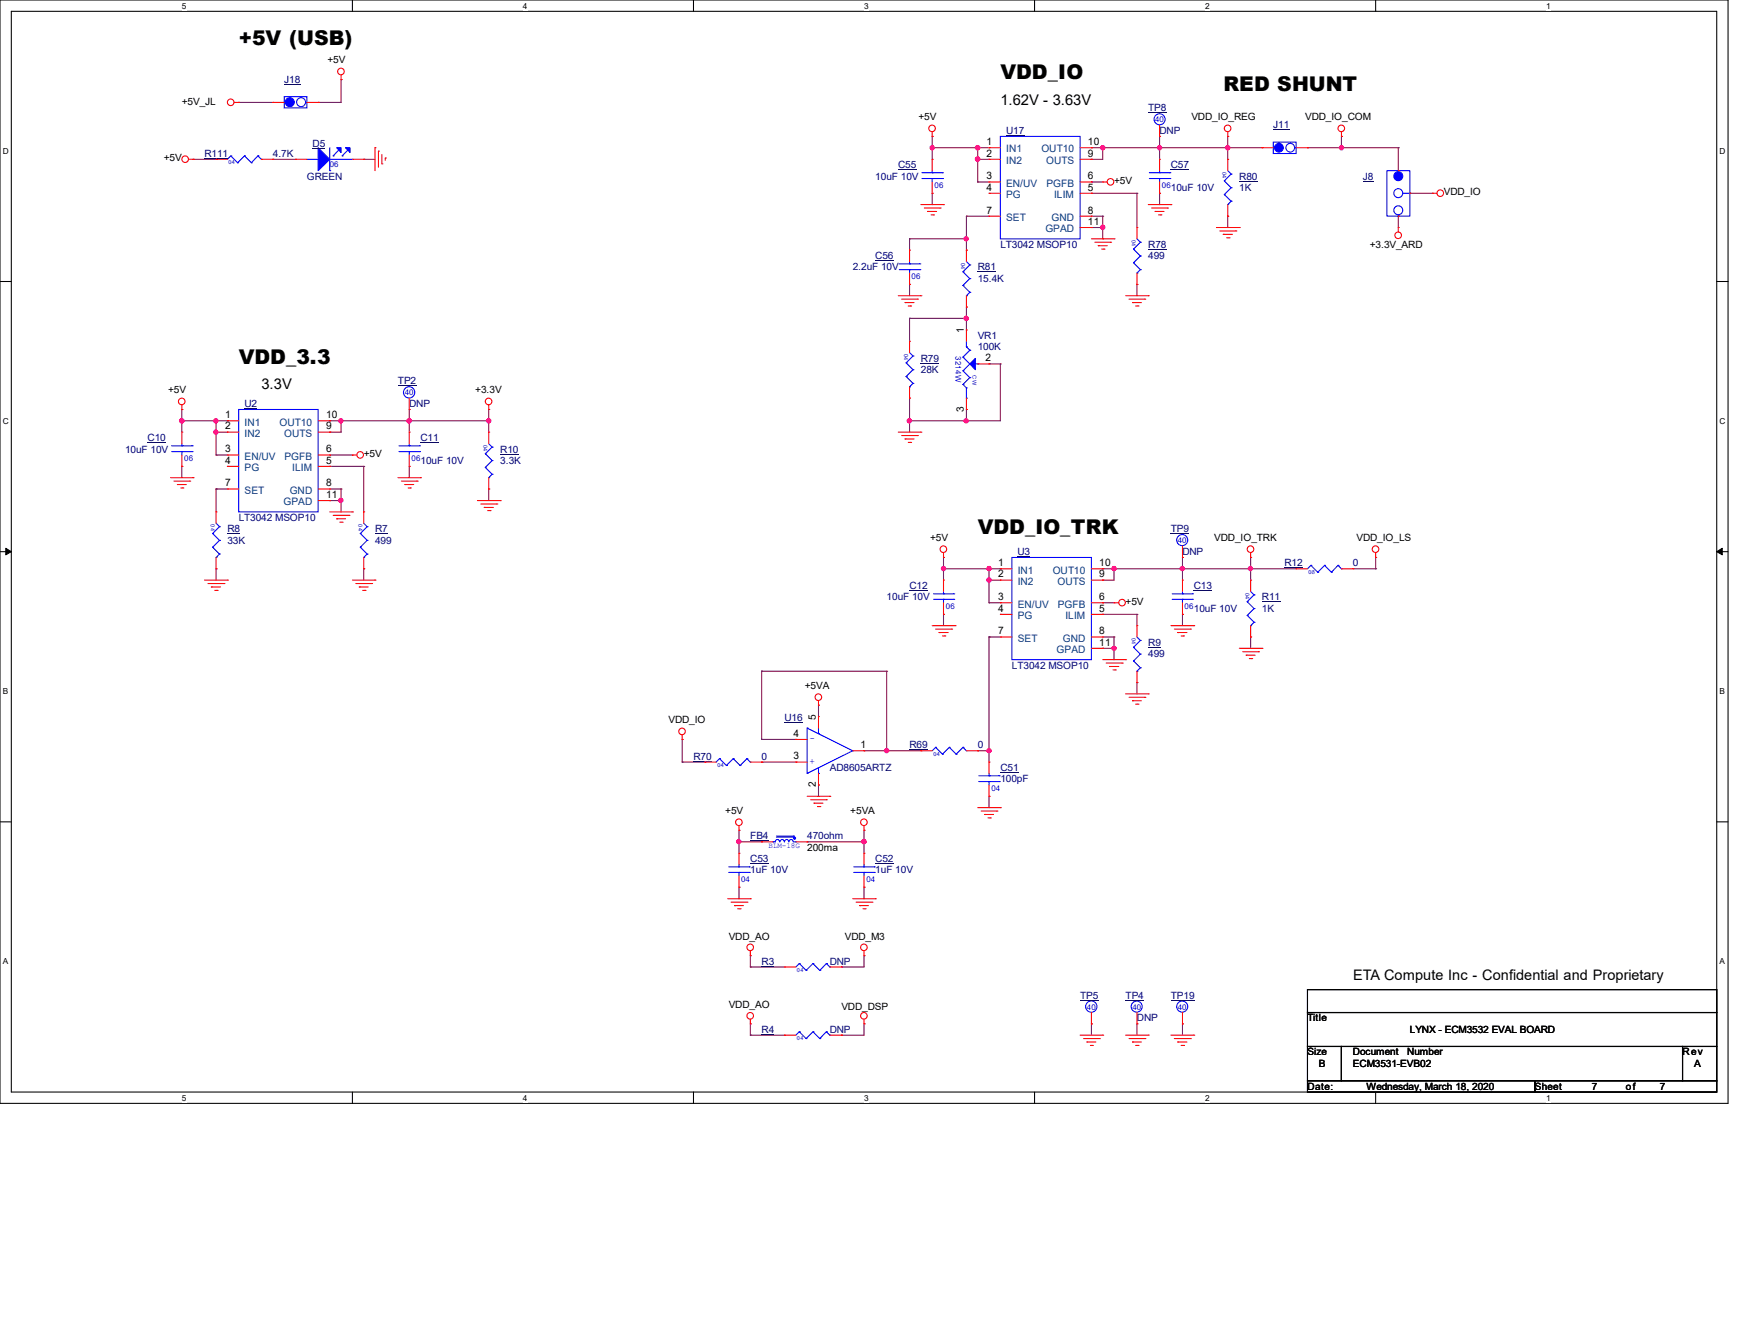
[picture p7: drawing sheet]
<svg xmlns="http://www.w3.org/2000/svg" width="279mm" height="216mm" viewBox="0 0 279 216" stroke-linecap="round" stroke-linejoin="round" font-family="sans-serif">
<path d="M0 0h278v177.4h-278zM1.8 1.8h274.3v173.8h-274.3z" fill="none" stroke="#000" stroke-width=".17"/>
<g fill="#fff">
<path d="M29.3 .2h.7v1.5h-.7z"/>
<path d="M29.3 175.8h.7v1.4h-.7z"/>
</g>
<path d="M56.7 0v1.8M56.7 175.6v1.8" fill="none" stroke="#000" stroke-width=".17"/>
<g fill="#fff">
<path d="M84.1 .2h.7v1.5h-.7z"/>
<path d="M84.1 175.8h.7v1.4h-.7z"/>
</g>
<path d="M111.5 0v1.8M111.5 175.6v1.8" fill="none" stroke="#000" stroke-width=".17"/>
<g fill="#fff">
<path d="M139 .2h.7v1.5h-.7z"/>
<path d="M139 175.8h.7v1.4h-.7z"/>
</g>
<path d="M166.4 0v1.8M166.4 175.6v1.8" fill="none" stroke="#000" stroke-width=".17"/>
<g fill="#fff">
<path d="M193.8 .2h.8v1.5h-.8z"/>
<path d="M193.8 175.8h.8v1.4h-.8z"/>
</g>
<path d="M221.3 0v1.8M221.3 175.6v1.8" fill="none" stroke="#000" stroke-width=".17"/>
<g fill="#fff">
<path d="M248.7 .2h.7v1.5h-.7z"/>
<path d="M248.7 175.8h.7v1.4h-.7z"/>
<path d="M.5 23.5h.9v1.5h-.9z"/>
<path d="M276.6 23.5h.9v1.5h-.9z"/>
<path d="M.5 67h.9v1.5h-.9z"/>
<path d="M276.6 67h.9v1.5h-.9z"/>
</g>
<path d="M0 45.3h1.8M276.1 45.3h1.9" fill="none" stroke="#000" stroke-width=".17"/>
<g fill="#fff">
<path d="M.5 110.4h.8v1.5h-.8z"/>
<path d="M276.6 110.4h.9v1.5h-.9z"/>
</g>
<path d="M0 88.7h1.8M276.1 88.7h1.9" fill="none" stroke="#000" stroke-width=".17"/>
<path d="M.9 88.1l.9 .6-.9 .5zM276.1 88.7l.9-.6v1.1z" fill="#000" stroke="#000" stroke-width=".16"/>
<g fill="#fff">
<path d="M.5 153.8h.8v1.5h-.8z"/>
<path d="M276.6 153.8h.9v1.5h-.9z"/>
</g>
<path d="M0 132.1h1.8M276.1 132.1h1.9M210.3 159.1h65.8v3.7h-65.8zM210.3 162.8h65.8v5.4h-65.8zM210.3 168.2h5.5v5.5h-5.5zM210.3 173.7h36.6v1.9h-36.6zM215.8 168.2h54.8v5.5h-54.8zM246.9 173.7h29.2v1.9h-29.2zM270.6 168.2h5.5v5.5h-5.5z" fill="none" stroke="#000" stroke-width=".17"/>
<g fill="none" stroke="#800040" stroke-width=".17">
<path d="M38.4 16.5h.1M38.4 16.5h5.5M51.2 16.5h.1M54.9 12.8h.1M54.9 12.8v3.7h-3.7M31.1 25.6h.1M31.1 25.6h3.7M43.9 25.6h.1M43.9 25.6h3.6M58.5 25.6h.1M58.5 25.6h1.8M146.3 38.4h.1"/>
<path d="M146.3 38.4v1.8M146.3 38.4h9.1M149.9 21.9h.1M149.9 31.1h.1M149.9 23.7h.1M149.9 23.7h9.2M149.9 21.9v3.7M149.9 31.1v1.8M155.4 34.8h.1M155.4 38.4h.1M155.4 34.8h3.7M155.4 34.8v5.4"/>
<path d="M157.3 23.7h.1M157.3 25.6h.1M157.3 29.3h.1M157.3 23.7v5.6M157.3 25.6h1.8M157.3 29.3h1.8M175.6 23.7h.1M175.6 25.6h.1M175.6 29.3h.1M175.6 31.1h.1M175.6 31.1h7.3M175.6 23.7h27.4"/>
<path d="M175.6 29.3h1.8M175.6 34.8h1.8M175.6 36.6h1.8M177.4 23.7h.1M177.4 34.8h.1M177.4 36.6h.1M177.4 38.4h.1M177.4 23.7v1.9h-1.8M177.4 34.8v3.6M182.9 31.1h.1M182.9 31.1v5.5M186.5 21.9h.1"/>
<path d="M186.5 31.1h.1M186.5 23.7h.1M186.5 21.9v3.7M186.5 31.1v1.8M197.5 21.9h.1M197.5 23.7h.1M197.5 34.8h.1M197.5 21.9v3.7M197.5 34.8v1.8M210.3 23.7h.1M210.3 23.7h14.6M215.8 23.7h.1"/>
<path d="M215.8 21.9h.1M215.8 21.9v1.8M224.9 34.8h.1M224.9 23.7h.1M224.9 23.7v3.7M224.9 34.8v1.8M226.8 31.1h.1M226.8 31.1h3.6M146.3 51.2h.1M146.3 45.7h.1M146.3 45.7v1.8M146.3 51.2v3.7"/>
<path d="M146.3 51.2h9.1M155.4 49.4h.1M155.4 51.2h.1M155.4 40.2h.1M155.4 49.4v3.6M159.1 58.5h.1M159.1 58.5h1.8M160.9 58.5h.1M160.9 58.5v9.1h-14.6M182.9 45.7h.1M182.9 45.7v1.8M29.3 65.8h.1"/>
<path d="M29.3 75h.1M29.3 67.6h.1M29.3 67.6h7.3M29.3 65.8v3.7M29.3 75v1.8M34.8 67.6h.1M34.8 69.5h.1M34.8 73.2h.1M34.8 78.6h.1M34.8 67.6v5.6M34.8 78.6v3.7M34.8 69.5h1.8"/>
<path d="M34.8 73.2h1.8M34.8 78.6h1.8M53 67.6h.1M53 69.5h.1M53 78.6h.1M53 75h.1M53 73.2h.1M53 67.6h25.6M53 73.2h3.7M53 78.6h1.9M53 75h5.5M54.9 67.6h.1"/>
<path d="M54.9 78.6h.1M54.9 67.6v1.9h-1.9M54.9 78.6v3.7M58.5 75h.1M58.5 75v7.3M65.8 65.8h.1M65.8 75h.1M65.8 67.6h.1M65.8 65.8v3.7M65.8 75v1.8M78.6 65.8h.1M78.6 67.6h.1"/>
<path d="M78.6 78.6h.1M78.6 65.8v3.7M78.6 78.6v1.9M146.3 64h.1M146.3 67.6h.1M146.3 64v5.5M155.4 65.8h.1M155.4 67.6h.1M155.4 65.8v1.8M34.8 91.4h.1M34.8 91.4v1.9M53 80.5h.1"/>
<path d="M53 80.5h1.9M54.9 80.5h.1M58.5 91.4h.1M58.5 91.4v1.9M151.8 89.6h.1M151.8 98.8h.1M151.8 91.4h.1M151.8 91.4h9.1M151.8 89.6v3.7M151.8 98.8v1.8M159.1 91.4h.1M159.1 93.3h.1"/>
<path d="M159.1 96.9h.1M159.1 91.4v5.5M159.1 93.3h1.8M159.1 96.9h1.8M177.4 91.4h.1M177.4 93.3h.1M177.4 96.9h.1M177.4 98.8h.1M177.4 91.4h31.1M177.4 96.9h1.8M177.4 98.8h5.5M179.2 91.4h.1"/>
<path d="M179.2 91.4v1.9h-1.8M182.9 98.8h.1M182.9 98.8v1.8M190.2 89.6h.1M190.2 98.8h.1M190.2 91.4h.1M190.2 89.6v3.7M190.2 98.8v1.8M201.2 91.4h.1M201.2 89.6h.1M201.2 89.6v3.7M217.6 91.4h3.7"/>
<path d="M221.3 91.4h.1M221.3 89.6h.1M221.3 89.6v1.8M109.7 118.9h.1M109.7 118.9v3.6M122.5 118.9h.1M122.5 107.9h.1M122.5 118.9h5.5M122.5 107.9v11M122.5 107.9h20.1M131.7 113.4h.1M131.7 113.4v1.8"/>
<path d="M142.6 107.9h.1M142.6 107.9v12.8M159.1 102.4h.1M159.1 102.4v20.1M159.1 102.4h1.8M177.4 102.4h.1M177.4 104.2h.1M177.4 102.4h1.8M177.4 104.2h1.8M179.2 102.4h.1M179.2 104.2h.1M179.2 102.4v3.6"/>
<path d="M182.9 109.7h.1M182.9 109.7v1.8M201.2 102.4h.1M201.2 102.4v1.8M109.7 122.5h.1M109.7 122.5h3.7M118.9 133.5h.1M118.9 135.3h.1M118.9 133.5v3.7M118.9 135.3h3.6M122.5 122.5h.1M122.5 122.5h5.5"/>
<path d="M129.8 135.3h.1M129.8 135.3h9.2M131.7 126.2h.1M131.7 126.2v1.8M139 120.7h.1M139 133.5h.1M139 135.3h.1M139 120.7h9.1M139 133.5v3.7M142.6 120.7h.1M157.3 120.7h.1M157.3 120.7h1.8"/>
<path d="M159.1 120.7h.1M159.1 128h.1M159.1 128v1.8M118.9 142.6h.1M118.9 142.6v1.9M120.7 155.4h.1M120.7 153.6h.1M120.7 155.4h5.5M120.7 153.6v1.8M135.3 155.4h.1M139 142.6h.1M139 153.6h.1"/>
<path d="M139 142.6v1.9M139 153.6v1.8h-3.7M120.7 166.4h.1M120.7 164.6h.1M120.7 164.6v1.8M120.7 166.4h5.5M135.3 166.4h.1M139 164.6h.1M139 164.6v1.8h-3.7M175.6 164.6h.1M175.6 164.6v1.8M182.9 164.6h.1"/>
<path d="M182.9 164.6v1.8M190.2 164.6h.1M190.2 164.6v1.8"/>
</g>
<g fill="#f0f" stroke="#f0f" stroke-width=".17">
<circle cx="157.2" cy="25.6" r=".36"/>
<circle cx="157.2" cy="23.7" r=".36"/>
<circle cx="155.4" cy="51.2" r=".34"/>
<circle cx="146.3" cy="67.6" r=".34"/>
<circle cx="177.4" cy="23.7" r=".34"/>
<circle cx="186.5" cy="23.7" r=".34"/>
<circle cx="149.9" cy="23.7" r=".34"/>
<circle cx="197.5" cy="23.7" r=".34"/>
<circle cx="155.4" cy="67.6" r=".34"/>
<circle cx="34.7" cy="67.6" r=".34"/>
<circle cx="34.7" cy="69.5" r=".34"/>
<circle cx="54.8" cy="67.6" r=".34"/>
<circle cx="29.2" cy="67.6" r=".36"/>
<circle cx="78.6" cy="67.6" r=".34"/>
<circle cx="65.8" cy="67.6" r=".36"/>
<circle cx="215.8" cy="23.7" r=".34"/>
<circle cx="201.1" cy="91.4" r=".34"/>
<circle cx="159.1" cy="93.2" r=".34"/>
<circle cx="159.1" cy="120.7" r=".34"/>
<circle cx="179.2" cy="91.4" r=".34"/>
<circle cx="190.2" cy="91.4" r=".34"/>
<circle cx="151.8" cy="91.4" r=".34"/>
<circle cx="159.1" cy="91.4" r=".34"/>
<circle cx="142.6" cy="120.7" r=".34"/>
<circle cx="139" cy="135.3" r=".36"/>
<circle cx="118.8" cy="135.3" r=".34"/>
<circle cx="177.4" cy="36.5" r=".34"/>
<circle cx="155.4" cy="38.4" r=".34"/>
<circle cx="54.8" cy="80.4" r=".34"/>
<circle cx="179.2" cy="104.2" r=".34"/>
</g>
<g fill="none" stroke="#f00" stroke-width=".17">
<path d="M37.7 16.5h.7M38.4 16.5h.1M43.9 16.5h.1M43.9 16.5h1.8M49.4 16.5h1.8M51.2 16.5h.1M54.9 12.8h.1M54.9 12.1v.7M30.4 25.6h.7M31.1 25.6h.1M60.3 23.7h.1M60.3 23.7v3.7"/>
<path d="M60.9 24.3h.1M60.9 24.3v2.6M61.4 26.3h.1M61.4 24.8v1.5M62 25.4h.1M62 25.4v.4M148.1 32.9h3.7M148.7 33.4h2.5M149.2 34h.1M149.2 34h1.5M149.8 34.5h.4M149.9 21.9h.1"/>
<path d="M149.9 21.2v.7M150.2 34.5h.1M151.2 33.4h.1M151.8 32.9h.1M175.6 38.4h3.6M176.1 38.9h2.5M176.7 39.5h.1M176.7 39.5h1.4M177.4 29.3h.1M177.4 29.3h.7M178.6 38.9h.1M179.2 38.4h.1"/>
<path d="M182.9 36.6h.1M182.9 36.6v1.8M184.7 32.9h3.6M185.3 33.4h2.5M185.8 34h.1M185.8 34h1.4M186.4 34.5h.3M186.5 25.6h.1M186.5 31.1h.1M186.5 25.6v1.8M186.5 29.3v1.8M186.7 34.5h.1"/>
<path d="M187.8 33.4h.1M188.3 32.9h.1M195.7 36.6h3.6M196.2 37.1h2.6M196.8 37.7h.1M196.8 37.7h1.4M197.3 38.2h.4M197.5 21.9h.1M197.5 25.6h.1M197.5 34.8h.1M197.5 21.2v.7M197.5 25.6v1.8"/>
<path d="M197.5 32.9v1.9M197.7 38.2h.1M198.8 37.1h.1M199.3 36.6h.1M215.8 21.9h.1M215.8 21.2v.7M224.9 36.6h.1M224.9 36.6v.7M230.4 31.1h.1M230.4 31.1h.7M144.5 47.5h3.6M145 48.1h2.6"/>
<path d="M145.6 48.6h.1M145.6 48.6h1.4M146.1 49.2h.4M146.3 54.9h.1M146.3 54.9v1.8M146.5 49.2h.1M147.6 48.1h.1M148.1 47.5h.1M155.4 40.2h.1M155.4 49.4h.1M155.4 40.2v1.8M155.4 47.5v1.9"/>
<path d="M177.2 40h.4M177.6 40h.1M181.1 47.5h3.6M181.6 48.1h2.5M182.2 48.6h.1M182.2 48.6h1.4M182.7 49.2h.3M182.9 45.7h.1M182.9 43.9v1.8M183 49.2h.1M184.1 48.1h.1M184.7 47.5h.1"/>
<path d="M27.4 76.8h3.7M28 77.3h2.5M28.5 77.9h.1M28.5 77.9h1.5M29.1 78.4h.3M29.3 65.8h.1M29.3 69.5h.1M29.3 75h.1M29.3 65.1v.7M29.3 69.5v1.8M29.3 73.2v1.8M29.4 78.4h.1"/>
<path d="M30.5 77.3h.1M31.1 76.8h.1M36.6 78.6h.1M36.6 67.6h.1M36.6 69.5h.1M36.6 73.2h.1M36.6 75h.1M36.6 69.5h1.8M36.6 73.2h1.8M36.6 67.6h1.8M36.6 78.6h1.8M36.6 75h1.8"/>
<path d="M51.2 69.5h1.8M51.2 73.2h1.8M51.2 67.6h1.8M51.2 78.6h1.8M51.2 75h1.8M53 67.6h.1M53 69.5h.1M53 78.6h.1M53 75h.1M53 73.2h.1M56.7 73.2h.1M56.7 73.2h.7"/>
<path d="M64 76.8h3.6M64.6 77.3h2.5M65.1 77.9h.1M65.1 77.9h1.4M65.7 78.4h.3M65.8 69.5h.1M65.8 75h.1M65.8 69.5v1.8M65.8 73.2v1.8M66 78.4h.1M67.1 77.3h.1M67.6 76.8h.1"/>
<path d="M78.6 65.8h.1M78.6 65.1v.7M144.5 69.5h3.6M145 70h2.6M145.6 70.6h.1M145.6 70.6h1.4M146.1 71.1h.4M146.3 64h.1M146.3 62.2v1.8M146.5 71.1h.1M147.6 70h.1M148.1 69.5h.1"/>
<path d="M32.9 93.3h3.7M33.4 93.8h2.6M34 94.4h.1M34 94.4h1.5M34.5 94.9h.4M34.8 82.3h.1M34.8 91.4h.1M34.8 82.3v1.8M34.8 89.6v1.8M34.9 94.9h.1M36 93.8h.1M36.6 93.3h.1"/>
<path d="M51.2 80.5h1.8M53 80.5h.1M53 82.3h3.7M53.6 82.8h2.5M54.1 83.4h.1M54.1 83.4h1.5M54.7 83.9h.3M55 83.9h.1M56.1 82.8h.1M56.7 82.3h.1M56.7 93.3h3.6M57.2 93.8h2.6"/>
<path d="M57.8 94.4h.1M57.8 94.4h1.4M58.3 94.9h.4M58.5 82.3h.1M58.5 91.4h.1M58.5 82.3v1.8M58.5 89.6v1.8M58.7 94.9h.1M59.8 93.8h.1M60.3 93.3h.1M76.8 80.5h3.7M77.3 81h2.6"/>
<path d="M77.9 81.6h.1M77.9 81.6h1.5M78.4 82.1h.4M78.8 82.1h.1M79.9 81h.1M80.5 80.5h.1M151.8 89.6h.1M151.8 93.3h.1M151.8 98.8h.1M151.8 88.9v.7M151.8 93.3v1.8M151.8 96.9v1.9"/>
<path d="M160.9 91.4h.1M160.9 93.3h.1M160.9 96.9h.1M160.9 98.8h.1M160.9 93.3h1.9M160.9 96.9h1.9M160.9 91.4h1.9M160.9 98.8h1.9M175.6 93.3h1.8M175.6 96.9h1.8M175.6 91.4h1.8M175.6 98.8h1.8"/>
<path d="M177.4 91.4h.1M177.4 93.3h.1M177.4 98.8h.1M177.4 96.9h.1M179.2 96.9h.1M179.2 96.9h.8M190.2 93.3h.1M190.2 98.8h.1M190.2 93.3v1.8M190.2 96.9v1.9M201.2 89.6h.1M201.2 93.3h.1"/>
<path d="M201.2 88.9v.7M201.2 93.3v1.8M208.5 91.4h.1M208.5 91.4h1.8M215.8 91.4h1.8M217.6 91.4h.1M221.3 89.6h.1M221.3 88.9v.7M109.7 118.9h.1M109.7 118.2v.7M128 118.9h.1M128 118.9h1.8"/>
<path d="M131.7 113.4h.1M131.7 115.2h.1M131.7 112.6v.8M131.7 115.2v1.9M149.9 100.6h3.7M150.5 101.1h2.6M151 101.7h.1M151 101.7h1.5M151.6 102.2h.4M152 102.2h.1M153.1 101.1h.1M153.6 100.6h.1"/>
<path d="M160.9 102.4h.1M160.9 102.4h1.9M175.6 104.2h1.8M175.6 102.4h1.8M177.4 104.2h.1M177.4 102.4h.1M177.4 106h3.7M177.9 106.6h2.6M178.5 107.1h.1M178.5 107.1h1.5M179 107.7h.4M179.4 107.7h.1"/>
<path d="M180.5 106.6h.1M181.1 106h.1M181.1 111.5h3.6M181.6 112.1h2.5M182.2 112.6h.1M182.2 112.6h1.4M182.7 113.2h.3M182.9 100.6h.1M182.9 109.7h.1M182.9 100.6v1.8M182.9 107.9v1.8M183 113.2h.1"/>
<path d="M184.1 112.1h.1M184.7 111.5h.1M188.3 100.6h3.7M188.9 101.1h2.6M189.4 101.7h.1M189.4 101.7h1.5M190 102.2h.4M190.4 102.2h.1M191.5 101.1h.1M192 100.6h.1M199.3 104.2h3.7M199.9 104.8h2.5"/>
<path d="M200.4 105.3h.1M200.4 105.3h1.5M201 105.9h.3M201.2 102.4h.1M201.2 100.6v1.8M201.3 105.9h.1M202.4 104.8h.1M203 104.2h.1M118.9 133.5h.1M118.9 132.8v.7M122.5 135.3h.1M122.5 135.3h1.8"/>
<path d="M128 122.5h.1M128 122.5h1.8M128 135.3h1.8M129.8 135.3h.1M129.8 128h3.7M130.4 128.6h2.5M130.9 129.1h.1M130.9 129.1h1.5M131.5 129.7h.4M131.7 126.2h.1M131.7 124.3v1.9M131.9 129.7h.1"/>
<path d="M132.9 128.6h.1M133.5 128h.1M137.2 120.7h1.8M139 133.5h.1M139 137.2h.1M139 120.7h.1M139 132.8v.7M139 137.2v1.8M148.1 120.7h.1M148.1 120.7h1.8M155.4 120.7h1.9M157.3 120.7h.1"/>
<path d="M157.3 129.8h3.6M157.8 130.4h2.6M158.4 130.9h.1M158.4 130.9h1.4M158.9 131.5h.4M159.3 131.5h.1M160.4 130.4h.1M160.9 129.8h.1M117.1 144.5h3.6M117.6 145h2.5M118.2 145.6h.1M118.2 145.6h1.4"/>
<path d="M118.7 146.1h.3M119 146.1h.1M120.1 145h.1M120.7 144.5h.1M120.7 153.6h.1M120.7 152.9v.7M126.2 155.4h.1M126.2 155.4h1.8M133.5 155.4h1.8M135.3 155.4h.1M137.2 144.5h3.6M137.7 145h2.6"/>
<path d="M138.3 145.6h.1M138.3 145.6h1.4M138.8 146.1h.3M139 153.6h.1M139 142.6h.1M139 140.8v1.8M139 152.9v.7M139.1 146.1h.1M140.3 145h.1M140.8 144.5h.1M120.7 164.6h.1M120.7 163.9v.7"/>
<path d="M139 164.6h.1M139 163.9v.7M173.7 166.4h3.7M174.3 167h2.5M174.8 167.5h.1M174.8 167.5h1.5M175.4 168.1h.3M175.7 168.1h.1M176.8 167h.1M177.4 166.4h.1M181.1 166.4h3.6M181.6 167h2.5"/>
<path d="M182.2 167.5h.1M182.2 167.5h1.4M182.7 168.1h.3M183 168.1h.1M184.1 167h.1M184.7 166.4h.1M188.3 166.4h3.7M188.9 167h2.6M189.4 167.5h.1M189.4 167.5h1.5M190 168.1h.4M190.4 168.1h.1"/>
<path d="M191.5 167h.1M192 166.4h.1"/>
<circle cx="37.1" cy="16.4" r=".53"/>
<circle cx="54.8" cy="11.5" r=".53"/>
<circle cx="29.8" cy="25.6" r=".53"/>
<circle cx="149.9" cy="20.6" r=".53"/>
<circle cx="178.6" cy="29.2" r=".53"/>
<circle cx="197.5" cy="20.6" r=".53"/>
<circle cx="215.8" cy="20.6" r=".53"/>
<circle cx="224.9" cy="37.8" r=".53"/>
<circle cx="231.7" cy="31.1" r=".53"/>
<circle cx="29.2" cy="64.5" r=".53"/>
<circle cx="57.9" cy="73.1" r=".53"/>
<circle cx="78.6" cy="64.5" r=".53"/>
<circle cx="151.7" cy="88.3" r=".53"/>
<circle cx="180.5" cy="96.9" r=".53"/>
<circle cx="201.1" cy="88.3" r=".53"/>
<circle cx="221.3" cy="88.3" r=".53"/>
<circle cx="109.7" cy="117.6" r=".53"/>
<circle cx="131.6" cy="112.1" r=".53"/>
<circle cx="118.9" cy="132.2" r=".53"/>
<circle cx="139" cy="132.2" r=".53"/>
<circle cx="120.7" cy="152.3" r=".53"/>
<circle cx="139" cy="152.3" r=".53"/>
<circle cx="120.7" cy="163.3" r=".53"/>
<circle cx="139" cy="163.3" r=".53"/>
</g>
<g fill="none" stroke="#00f" stroke-width=".17">
<path d="M45.7 15.5h3.7v1.9h-3.7zM45.7 16.5h.1M45.7 16.5h.2M49.2 16.5h.1M49.2 16.5h.2M182.9 38.4l.5 .5M183.4 38.9h.1M183.4 38.9l-1.1 1.1M184.9 28.7h3.3M184.9 27.8h3.3M186.5 27.8h.1M186.5 28.7h.1"/>
<path d="M186.5 27.4v.4M186.5 28.7v.6M188.2 28.7h.1M188.2 27.8h.1M196.9 29.1h.1M196.9 31.3h.1M196.9 29.1l1.1 1.1M196.9 31.3l1.1 1M197.5 32.9h.1M197.5 27.4l.5 .6M198 28h.1M198 30.2h.1"/>
<path d="M198 32.3h.1M198 28l-1.1 1.1M198 30.2l-1.1 1.1M198 32.3l-.5 .6M223.1 27.4h3.7v7.4h-3.7zM224.9 34.5h.1M224.9 27.4h.1M224.9 27.4v.2M224.9 34.5v.3M225.7 31.1h1.1M226.8 31.1h.1M145.8 58.3h.1"/>
<path d="M145.8 58.3l1.1 1.1M146.3 56.7l.6 .5M146.9 57.2h.1M146.9 59.4h.1M146.9 57.2l-1.1 1.1M146.9 59.4l-1.1 1.1M154.9 43.7h.1M154.9 45.9h.1M154.9 43.7l1.1 1.1M154.9 45.9l1.1 1.1M155.4 47.5h.1M155.4 42l.6 .6"/>
<path d="M156 42.6h.1M156 44.8h.1M156 47h.1M156 42.6l-1.1 1.1M156 44.8l-1.1 1.1M156 47l-.6 .5M182.3 40h.1M182.3 42.2h.1M182.3 40l1.1 1.1M182.3 42.2l1.1 1.1M182.9 43.9h.1M183.4 41.1h.1"/>
<path d="M183.4 43.3h.1M183.4 41.1l-1.1 1.1M183.4 43.3l-.5 .6M27.6 72.6h3.3M27.6 71.7h3.3M29.3 71.7h.1M29.3 72.6h.1M29.3 71.3v.4M29.3 72.6v.6M30.9 72.6h.1M30.9 71.7h.1M38.4 65.8h12.8v16.5h-12.8z"/>
<path d="M64.2 72.6h3.3M64.2 71.7h3.3M65.8 71.7h.1M65.8 72.6h.1M65.8 71.3v.4M65.8 72.6v.6M67.5 72.6h.1M67.5 71.7h.1M145.8 60.5h.1M145.8 60.5l1.1 1.1M146.3 62.2h.1M146.9 61.6h.1"/>
<path d="M146.9 61.6l-.6 .6M34.2 85.8h.1M34.2 88h.1M34.2 85.8l1.1 1.1M34.2 88l1.1 1.1M34.8 89.6h.1M34.8 84.1l.5 .6M35.3 84.7h.1M35.3 86.9h.1M35.3 89.1h.1M35.3 84.7l-1.1 1.1M35.3 86.9l-1.1 1.1"/>
<path d="M35.3 89.1l-.5 .5M58 85.8h.1M58 88h.1M58 85.8l1.1 1.1M58 88l1.1 1.1M58.5 89.6h.1M58.5 84.1l.6 .6M59.1 84.7h.1M59.1 86.9h.1M59.1 89.1h.1M59.1 84.7l-1.1 1.1M59.1 86.9l-1.1 1.1"/>
<path d="M59.1 89.1l-.6 .5M150.2 96.4h3.2M150.2 95.5h3.2M151.8 95.5h.1M151.8 96.4h.1M151.8 95.1v.4M151.8 96.4v.5M153.4 96.4h.1M153.4 95.5h.1M162.8 89.6h12.8v16.4h-12.8zM188.6 96.4h3.2M188.6 95.5h3.2"/>
<path d="M190.2 95.5h.1M190.2 96.4h.1M190.2 95.1v.4M190.2 96.4v.5M191.8 96.4h.1M191.8 95.5h.1M200.6 96.7h.1M200.6 98.9h.1M200.6 96.7l1.1 1.1M200.6 98.9l1.1 1.1M201.2 95.1l.5 .5M201.7 95.6h.1"/>
<path d="M201.7 97.8h.1M201.7 95.6l-1.1 1.1M201.7 97.8l-1.1 1.1M210.9 90.9h.1M210.9 90.9l-.6 .5M210.9 90.9l1.1 1.1M212 92h.1M213.1 90.9h.1M213.1 90.9l-1.1 1.1M213.1 90.9l1.1 1.1M214.2 92h.1M215.2 90.9h.1"/>
<path d="M215.2 90.9l-1 1.1M215.2 90.9l.6 .5M215.8 91.4h.1M129.8 117.1h.1M129.8 117.1l7.4 3.6M129.8 117.1v7.2M131.7 117.9h.1M131.7 117.1v.8M182.3 104.1h.1M182.3 106.3h.1M182.3 104.1l1.1 1.1M182.3 106.3l1.1 1.1"/>
<path d="M182.9 107.9h.1M182.9 102.4l.5 .6M183.4 103h.1M183.4 105.2h.1M183.4 107.4h.1M183.4 103l-1.1 1.1M183.4 105.2l-1.1 1.1M183.4 107.4l-.5 .5M201.2 100.6h.1M201.7 100h.1M201.7 100l-.5 .6M124.3 135.3h.1"/>
<path d="M124.9 134.6h2.7M124.9 134.4h2.7M125.4 135.3a.34 .34 0 0 0-.4-.3 .34 .34 0 0 0-.3 .3h-.4M126.2 135.3a.34 .34 0 0 0-.4-.3 .34 .34 0 0 0-.3 .3M126.9 135.3a.34 .34 0 0 0-.4-.3 .34 .34 0 0 0-.3 .3M127.6 135.3a.34 .34 0 0 0-.4-.3 .34 .34 0 0 0-.3 .3M127.6 134.6h.1M127.6 134.4h.1M127.6 135.3h.4M128 135.3h.1M129.8 124.3h.1M131.7 124.3h.1"/>
<path d="M131.7 123.4v.9M137.2 120.7h.1M137.2 120.7l-7.4 3.6M137.3 139.4h3.3M139 139.4h.1M139 139v.4M140.6 139.4h.1M150.5 120.1h.1M150.5 120.1l-.6 .6M150.5 120.1l1.1 1.1M151.6 121.2h.1M152.7 120.1h.1"/>
<path d="M152.7 120.1l-1.1 1.1M152.7 120.1l1.1 1.1M153.8 121.2h.1M154.9 120.1h.1M154.9 120.1l-1.1 1.1M154.9 120.1l.5 .6M155.4 120.7h.1M128.6 154.9h.1M128.6 154.9l-.6 .5M128.6 154.9l1.1 1.1M129.7 156h.1M130.8 154.9h.1"/>
<path d="M130.8 154.9l-1.1 1.1M130.8 154.9l1.1 1.1M131.9 156h.1M132.9 154.9h.1M132.9 154.9l-1 1.1M132.9 154.9l.6 .5M133.5 155.4h.1M137.3 140.3h3.3M139 140.3h.1M139 140.3v.5M140.6 140.3h.1"/>
<circle cx="48.4" cy="16.4" r=".72"/>
<circle cx="224.9" cy="31.1" r=".72"/>
<circle cx="224.9" cy="33.8" r=".72"/>
</g>
<g fill="none" stroke="#000080" stroke-width=".16">
<path d="M45.7 13.6h2.6M188.3 27.3h3M199.3 29.1h3M148.1 58.4h2.9M157.3 43.7h2.9M184.7 40.1h2.9M23.7 71.1h3M39.3 65.7h2.1M67.6 71.1h3M36.6 85.8h2M60.3 85.8h2.1M146.3 94.9h2.9"/>
<path d="M163.7 89.4h2M192 94.9h2.9M203 96.8h2.9M206.6 91.3h2.9M126.2 116.1h2.9M184.7 104.1h2M120.7 135.1h2.9M140.8 138.8h2.9M146.3 120.5h2.9M122.5 155.3h2"/>
</g>
<g fill="#00f" stroke="#00f" stroke-width=".17">
<circle cx="127.8" cy="134.7" r=".17"/>
<circle cx="46.6" cy="16.4" r=".72"/>
<circle cx="224.9" cy="28.3" r=".72"/>
</g>
<path d="M219.2 29h1.7v.2h-1.7z" fill="#000080"/>
<g fill="none" stroke="#f00" stroke-width=".17">
<path d="M34.8 25.6h.1M34.8 25.6h1.8M42 25.6h1.9M43.9 25.6h.1M47.5 25.6h.1M47.5 25.6h1.9M56.7 25.6h1.8M58.5 25.6h.1M149.9 25.6h.1M149.9 31.1h.1M149.9 25.6v1.8M149.9 29.3v1.8"/>
<path d="M159.1 34.8h.1M159.1 23.7h.1M159.1 25.6h.1M159.1 29.3h.1M159.1 31.1h.1M159.1 23.7h1.8M159.1 25.6h1.8M159.1 34.8h1.8M159.1 29.3h1.8M159.1 31.1h1.8M173.7 23.7h1.9M173.7 25.6h1.9"/>
<path d="M173.7 34.8h1.9M173.7 36.6h1.9M173.7 29.3h1.9M173.7 31.1h1.9M175.6 23.7h.1M175.6 25.6h.1M175.6 36.6h.1M175.6 34.8h.1M175.6 31.1h.1M175.6 29.3h.1M186.5 21.9h.1M186.5 20.1v1.8"/>
<path d="M203 23.7h.1M203 23.7h1.8M208.5 23.7h1.8M210.3 23.7h.1M224.9 27.4h.1M224.9 34.8h.1M226.8 31.1h.1M146.3 40.2h.1M146.3 45.7h.1M146.3 40.2v1.8M146.3 43.9v1.8M155.4 53h.1"/>
<path d="M155.4 53v1.9M157.3 58.5h1.8M159.1 58.5h.1M65.8 65.8h.1M65.8 64v1.8M78.6 69.5h.1M78.6 78.6h.1M78.6 69.5v1.8M78.6 76.8v1.8M155.4 65.8h.1M155.4 64v1.8M190.2 89.6h.1"/>
<path d="M190.2 87.8v1.8M113.4 122.5h.1M113.4 122.5h1.8M118.9 137.2h.1M118.9 137.2v1.8M120.7 122.5h1.8M122.5 122.5h.1M159.1 122.5h.1M159.1 128h.1M159.1 122.5v1.8M159.1 126.2v1.8M118.9 142.6h.1"/>
<path d="M118.9 140.8v1.8M126.2 166.4h.1M126.2 166.4h1.8M133.5 166.4h1.8M135.3 166.4h.1M175.6 164.6h.1M175.6 162.8v1.8M182.9 164.6h.1M182.9 162.8v1.8M190.2 164.6h.1M190.2 162.8v1.8"/>
</g>
<g fill="none" stroke="#00f" stroke-width=".17">
<path d="M37.1 25.1h.1M37.1 25.1l-.5 .5M37.1 25.1l1.1 1.1M38.2 26.2h.1M39.3 25.1h.1M39.3 25.1l-1.1 1.1M39.3 25.1l1.1 1.1M40.4 26.2h.1M41.5 25.1h.1M41.5 25.1l-1.1 1.1M41.5 25.1l.5 .5M42 25.6h.1"/>
<path d="M49.4 25.6h1.8M51.2 25.6h.1M53 27.4h.1M53 23.7v3.7M53 25.6h3.7M53.6 25.1h.1M54.5 24.1l-.9 1M55 25.1h.1M56 24.1l-1 1M56.7 25.6h.1M148.3 28.7h3.3M148.3 27.8h3.3"/>
<path d="M149.9 27.8h.1M149.9 28.7h.1M149.9 27.4v.4M149.9 28.7v.6M151.6 28.7h.1M151.6 27.8h.1M160.9 21.9h12.8v16.5h-12.8zM204.8 22.9h3.7v1.8h-3.7zM204.8 23.7h.1M204.8 23.7h.2M208.3 23.7h.1M208.3 23.7h.2"/>
<path d="M144.7 43.3h3.3M144.7 42.4h3.3M146.3 42.4h.1M146.3 43.3h.1M146.3 42v.4M146.3 43.3v.6M148 43.3h.1M148 42.4h.1M154.9 57.4h.1M154.9 59.6h.1M154.9 57.4l1.1 1.1M154.9 59.6l1.1 1.1"/>
<path d="M155.4 55.8h.1M155.4 54.9v.9M155.4 55.8l.6 .5M156 56.3h.1M156 58.5h.1M156 56.3l-1.1 1.1M156 58.5l-1.1 1.1M156.9 58.5h.4M157.3 58.5h.1M78.1 72.9h.1M78.1 75.1h.1M78.1 72.9l1.1 1.1"/>
<path d="M78.1 75.1l1.1 1.1M78.6 76.8h.1M78.6 71.3l.6 .6M79.2 71.9h.1M79.2 74h.1M79.2 76.2h.1M79.2 71.9l-1.1 1M79.2 74l-1.1 1.1M79.2 76.2l-.6 .6M154.9 61.8h.1M154.9 61.8l.5 .6M155.4 62.4h.1"/>
<path d="M155.4 64h.1M155.4 62.4v1.6M156 60.7h.1M156 60.7l-1.1 1.1M115.7 122h.1M115.7 122l-.5 .5M115.7 122l1.1 1.1M116.8 123.1h.1M117.2 139.4h3.3M117.9 122h.1M117.9 122l-1.1 1.1M117.9 122l1.1 1.1"/>
<path d="M118.9 139.4h.1M118.9 139v.4M119 123.1h.1M120.1 122h.1M120.1 122l-1.1 1.1M120.1 122l.6 .5M120.5 139.4h.1M120.7 122.5h.1M157.4 125.6h3.3M157.4 124.7h3.3M159.1 124.7h.1M159.1 125.6h.1"/>
<path d="M159.1 124.3v.4M159.1 125.6v.6M160.7 125.6h.1M160.7 124.7h.1M117.2 140.3h3.3M118.9 140.3h.1M118.9 140.3v.5M120.5 140.3h.1M128.6 165.9h.1M128.6 165.9l-.6 .5M128.6 165.9l1.1 1.1M129.7 167h.1"/>
<path d="M130.8 165.9h.1M130.8 165.9l-1.1 1.1M130.8 165.9l1.1 1.1M131.9 167h.1M132.9 165.9h.1M132.9 165.9l-1 1.1M132.9 165.9l.6 .5M133.5 166.4h.1"/>
<circle cx="186.5" cy="19.2" r=".89"/>
<circle cx="207.5" cy="23.7" r=".7"/>
<circle cx="65.8" cy="63.1" r=".91"/>
<circle cx="190.2" cy="86.8" r=".89"/>
<circle cx="175.5" cy="161.8" r=".91"/>
<circle cx="182.8" cy="161.8" r=".89"/>
<circle cx="190.2" cy="161.8" r=".89"/>
</g>
<g fill="none" stroke="#000080" stroke-width=".16">
<path d="M184.7 18.1h2.9M32.9 25.4h3.8M50.3 23.8h2M144.5 27.3h2.9M161.8 21.8h3M204.8 20.8h2.6M140.8 41.9h2.9M64 62h2.9M80.5 73h2.9M188.3 85.8h3M111.5 122.4h3M120.7 138.8h2.9"/>
<path d="M160.9 124.2h2.9M122.5 166.3h2M173.7 160.8h3M181.1 160.8h2.9M188.3 160.8h3.9"/>
</g>
<g fill="#00f" stroke="#00f" stroke-width=".17">
<path d="M156 58.5l.9-.9v1.8z"/>
<path d="M51.2 23.7l1.8 1.9-1.8 1.8z"/>
<path d="M54.1 23.7h.8v.8z"/>
<path d="M55.6 23.7h.7v.8z"/>
<circle cx="205.7" cy="23.7" r=".7"/>
</g>
<g fill="#f0f" stroke="#f0f" stroke-width=".17">
<circle cx="157.2" cy="25.6" r=".36"/>
<circle cx="157.2" cy="23.7" r=".36"/>
<circle cx="155.4" cy="51.2" r=".34"/>
<circle cx="146.3" cy="67.6" r=".34"/>
<circle cx="177.4" cy="23.7" r=".34"/>
<circle cx="186.5" cy="23.7" r=".34"/>
<circle cx="149.9" cy="23.7" r=".34"/>
<circle cx="197.5" cy="23.7" r=".34"/>
<circle cx="155.4" cy="67.6" r=".34"/>
<circle cx="34.7" cy="67.6" r=".34"/>
<circle cx="34.7" cy="69.5" r=".34"/>
<circle cx="54.8" cy="67.6" r=".34"/>
<circle cx="29.2" cy="67.6" r=".36"/>
<circle cx="78.6" cy="67.6" r=".34"/>
<circle cx="65.8" cy="67.6" r=".36"/>
<circle cx="215.8" cy="23.7" r=".34"/>
<circle cx="201.1" cy="91.4" r=".34"/>
<circle cx="159.1" cy="93.2" r=".34"/>
<circle cx="159.1" cy="120.7" r=".34"/>
<circle cx="179.2" cy="91.4" r=".34"/>
<circle cx="190.2" cy="91.4" r=".34"/>
<circle cx="151.8" cy="91.4" r=".34"/>
<circle cx="159.1" cy="91.4" r=".34"/>
<circle cx="142.6" cy="120.7" r=".34"/>
<circle cx="139" cy="135.3" r=".36"/>
<circle cx="118.8" cy="135.3" r=".34"/>
<circle cx="177.4" cy="36.5" r=".34"/>
<circle cx="155.4" cy="38.4" r=".34"/>
<circle cx="54.8" cy="80.4" r=".34"/>
<circle cx="179.2" cy="104.2" r=".34"/>
</g>
<g font-size="3.3">
<text x="38.4" y="7.2">+5V (USB)</text>
<text x="160.9" y="12.7">VDD_IO</text>
<text x="196.8" y="14.6">RED SHUNT</text>
<text x="38.4" y="58.5">VDD_3.3</text>
<text x="157.3" y="85.9">VDD_IO_TRK</text>
</g>
<g font-size="2.4">
<text x="160.9" y="16.8">1.62V - 3.63V</text>
<text x="42" y="62.5">3.3V</text>
</g>
<text font-size="2.3" x="217.6" y="157.6">ETA Compute Inc - Confidential and Proprietary</text>
<g font-size="1.7">
<text x="158.7" y="23.3">1</text>
<text x="175" y="23.3">10</text>
<text x="158.7" y="25.2">2</text>
<text x="158.7" y="28.8">3</text>
<text x="175" y="25.2">9</text>
<text x="175" y="28.8">6</text>
<text x="158.7" y="34.3">7</text>
<text x="158.7" y="30.6">4</text>
<text x="175" y="34.3">8</text>
<text x="175" y="30.6">5</text>
<text x="175" y="36.2">11</text>
<text x="155" y="53.6" transform="rotate(-90 155 53.6)">1</text>
<text x="158.5" y="58.1">2</text>
<text x="36.2" y="67.2">1</text>
<text x="36.2" y="69">2</text>
<text x="52.5" y="67.2">10</text>
<text x="52.5" y="69">9</text>
<text x="155" y="66.2" transform="rotate(-90 155 66.2)">3</text>
<text x="36.2" y="72.7">3</text>
<text x="36.2" y="74.5">4</text>
<text x="52.5" y="74.5">5</text>
<text x="52.5" y="72.7">6</text>
<text x="36.2" y="78.2">7</text>
<text x="52.5" y="80.1">11</text>
<text x="52.5" y="78.2">8</text>
<text x="160.6" y="91">1</text>
<text x="160.6" y="92.8">2</text>
<text x="176.8" y="91">10</text>
<text x="176.8" y="92.8">9</text>
<text x="160.6" y="102">7</text>
<text x="160.6" y="96.5">3</text>
<text x="160.6" y="98.3">4</text>
<text x="176.8" y="102">8</text>
<text x="176.8" y="98.3">5</text>
<text x="176.8" y="96.5">6</text>
<text x="176.8" y="103.8">11</text>
<text x="127.6" y="118.4">4</text>
<text x="131.2" y="115.8" transform="rotate(-90 131.2 115.8)">5</text>
<text x="127.6" y="122.1">3</text>
<text x="138.4" y="120.3">1</text>
<text x="131.2" y="126.5" transform="rotate(-90 131.2 126.5)">2</text>
</g>
<g font-size="1.7" fill="#004080">
<text x="161.8" y="24.5">IN1</text>
<text x="161.8" y="26.4">IN2</text>
<text x="167.5" y="24.5">OUT10</text>
<text x="168.3" y="26.4">OUTS</text>
<text x="161.8" y="35.5">SET</text>
<text x="161.8" y="30">EN/UV</text>
<text x="161.8" y="31.8">PG</text>
<text x="168.3" y="30">PGFB</text>
<text x="169.2" y="35.5">GND</text>
<text x="169.5" y="31.8">ILIM</text>
<text x="168.1" y="37.3">GPAD</text>
<text x="39.3" y="68.4">IN1</text>
<text x="39.3" y="70.2">IN2</text>
<text x="45" y="68.4">OUT10</text>
<text x="45.7" y="70.2">OUTS</text>
<text x="39.3" y="73.9">EN/UV</text>
<text x="39.3" y="75.7">PG</text>
<text x="45.8" y="73.9">PGFB</text>
<text x="47" y="75.7">ILIM</text>
<text x="39.3" y="79.4">SET</text>
<text x="45.6" y="81.2">GPAD</text>
<text x="46.6" y="79.4">GND</text>
<text x="163.7" y="92.2">IN1</text>
<text x="163.7" y="94">IN2</text>
<text x="169.3" y="92.2">OUT10</text>
<text x="170.1" y="94">OUTS</text>
<text x="163.7" y="97.7">EN/UV</text>
<text x="163.7" y="99.5">PG</text>
<text x="170.1" y="97.7">PGFB</text>
<text x="171.4" y="99.5">ILIM</text>
<text x="163.7" y="103.2">SET</text>
<text x="170" y="105">GPAD</text>
<text x="171" y="103.2">GND</text>
</g>
<g font-size="1.6">
<text x="52.7" y="10.2">+5V</text>
<text x="29.3" y="16.8">+5V_JL</text>
<text x="147.7" y="19.3">+5V</text>
<text x="191.6" y="19.3">VDD_IO_REG</text>
<text x="209.9" y="19.3">VDD_IO_COM</text>
<text x="26.3" y="26">+5V</text>
<text x="179.2" y="29.6">+5V</text>
<text x="232.2" y="31.4">VDD_IO</text>
<text x="220.3" y="39.8">+3.3V_ARD</text>
<text x="27.1" y="63.2">+5V</text>
<text x="76.5" y="63.2">+3.3V</text>
<text x="58.5" y="73.5">+5V</text>
<text x="149.6" y="87">+5V</text>
<text x="195.3" y="87">VDD_IO_TRK</text>
<text x="218.2" y="87">VDD_IO_LS</text>
<text x="181.1" y="97.2">+5V</text>
<text x="129.5" y="110.8">+5VA</text>
<text x="107.5" y="116.3">VDD_IO</text>
<text x="116.7" y="130.9">+5V</text>
<text x="136.8" y="130.9">+5VA</text>
<text x="129.8" y="136.8">200ma</text>
<text x="117.2" y="151">VDD_AO</text>
<text x="135.9" y="151">VDD_M3</text>
<text x="117.2" y="162">VDD_AO</text>
<text x="135.3" y="162.4">VDD_DSP</text>
<text x="210.3" y="164.2">Title</text>
<text x="226.8" y="166">LYNX - ECM3532 EVAL BOARD</text>
<text x="210.3" y="169.7">Size</text>
<text x="212.1" y="171.5">B</text>
<text x="217.6" y="169.7">Document</text>
<text x="217.6" y="171.5">ECM3531-EVB02</text>
<text x="226.4" y="169.7">Number</text>
<text x="270.7" y="169.7">Rev</text>
<text x="272.5" y="171.5">A</text>
<text x="210.3" y="175.2">Date:</text>
<text x="219.8" y="175.2">Wednesday, March 18, 2020</text>
<text x="246.9" y="175.2">Sheet</text>
<text x="256" y="175.2">7</text>
<text x="261.5" y="175.2">of</text>
<text x="267" y="175.2">7</text>
</g>
<g font-size="1.6" fill="#000080">
<text x="45.7" y="13.3">J18</text>
<text x="184.7" y="17.9">TP8</text>
<text x="50.3" y="23.6">D5</text>
<text x="161.8" y="21.5">U17</text>
<text x="186.5" y="21.5">DNP</text>
<text x="204.8" y="20.6">J11</text>
<text x="32.9" y="25.2">R111</text>
<text x="43.9" y="25.2">4.7K</text>
<text x="49.4" y="28.9">GREEN</text>
<text x="140.8" y="28.9">10uF 10V</text>
<text x="144.5" y="27.1">C55</text>
<text x="188.3" y="27.1">C57</text>
<text x="199.3" y="28.9">R80</text>
<text x="219.2" y="28.9">J8</text>
<text x="188.3" y="30.7">10uF 10V</text>
<text x="199.3" y="30.7">1K</text>
<text x="140.8" y="41.7">C56</text>
<text x="160.9" y="39.8">LT3042 MSOP10</text>
<text x="184.7" y="39.8">R78</text>
<text x="184.7" y="41.7">499</text>
<text x="137.2" y="43.5">2.2uF 10V</text>
<text x="157.3" y="43.5">R81</text>
<text x="157.3" y="45.3">15.4K</text>
<text x="148.1" y="58.1">R79</text>
<text x="148.1" y="59.9">28K</text>
<text x="157.3" y="54.5">VR1</text>
<text x="157.3" y="56.3">100K</text>
<text x="39.3" y="65.4">U2</text>
<text x="64" y="61.8">TP2</text>
<text x="65.8" y="65.4">DNP</text>
<text x="23.7" y="70.9">C10</text>
<text x="67.6" y="70.9">C11</text>
<text x="20.1" y="72.8">10uF 10V</text>
<text x="67.6" y="74.6">10uF 10V</text>
<text x="80.5" y="72.8">R10</text>
<text x="80.5" y="74.6">3.3K</text>
<text x="38.4" y="83.7">LT3042 MSOP10</text>
<text x="36.6" y="85.6">R8</text>
<text x="36.6" y="87.4">33K</text>
<text x="60.3" y="85.6">R7</text>
<text x="60.3" y="87.4">499</text>
<text x="163.7" y="89.2">U3</text>
<text x="188.3" y="85.6">TP9</text>
<text x="190.2" y="89.2">DNP</text>
<text x="146.3" y="94.7">C12</text>
<text x="192" y="94.7">C13</text>
<text x="206.6" y="91.1">R12</text>
<text x="217.6" y="91.1">0</text>
<text x="142.6" y="96.5">10uF 10V</text>
<text x="192" y="98.3">10uF 10V</text>
<text x="203" y="96.5">R11</text>
<text x="203" y="98.3">1K</text>
<text x="162.8" y="107.5">LT3042 MSOP10</text>
<text x="184.7" y="103.8">R9</text>
<text x="184.7" y="105.7">499</text>
<text x="126.2" y="115.9">U16</text>
<text x="111.5" y="122.1">R70</text>
<text x="122.5" y="122.1">0</text>
<text x="133.5" y="124">AD8605ARTZ</text>
<text x="146.3" y="120.3">R69</text>
<text x="157.3" y="120.3">0</text>
<text x="160.9" y="124">C51</text>
<text x="160.9" y="125.8">100pF</text>
<text x="120.7" y="134.9">FB4</text>
<text x="129.8" y="134.9">470ohm</text>
<text x="120.7" y="138.6">C53</text>
<text x="120.7" y="140.4">1uF 10V</text>
<text x="140.8" y="138.6">C52</text>
<text x="140.8" y="140.4">1uF 10V</text>
<text x="122.5" y="155.1">R3</text>
<text x="133.5" y="155.1">DNP</text>
<text x="173.7" y="160.5">TP5</text>
<text x="181.1" y="160.5">TP4</text>
<text x="188.3" y="160.5">TP19</text>
<text x="122.5" y="166">R4</text>
<text x="133.5" y="166">DNP</text>
<text x="182.9" y="164.2">DNP</text>
</g>
<g font-size="1.5" fill="#00f">
<text x="130.2" y="119.2">-</text>
<text x="130.2" y="122.9">+</text>
</g>
<g font-size="1.3">
<text x="29.3" y="1.4">5</text>
<text x="84.1" y="1.4">4</text>
<text x="139" y="1.4">3</text>
<text x="193.8" y="1.4">2</text>
<text x="248.7" y="1.4">1</text>
<text x=".5" y="24.7">D</text>
<text x="276.6" y="24.7">D</text>
<text x=".5" y="68.2">C</text>
<text x="276.6" y="68.2">C</text>
<text x=".5" y="111.6">B</text>
<text x="276.6" y="111.6">B</text>
<text x=".5" y="155">A</text>
<text x="276.6" y="155">A</text>
<text x="29.3" y="177">5</text>
<text x="84.1" y="177">4</text>
<text x="139" y="177">3</text>
<text x="193.8" y="177">2</text>
<text x="248.7" y="177">1</text>
</g>
<g font-size="1.3" fill="#00f">
<text x="185.8" y="19.6">40</text>
<text x="53" y="26.8">06</text>
<text x="150.3" y="30.3">06</text>
<text x="186.9" y="30.3">06</text>
<text x="146.6" y="44.9">06</text>
<text x="153.7" y="57.2" transform="rotate(90 153.7 57.2)">3214W</text>
<text x="65.1" y="63.5">40</text>
<text x="29.6" y="74.1">06</text>
<text x="66.2" y="74.1">06</text>
<text x="189.4" y="87.3">40</text>
<text x="152.1" y="97.9">06</text>
<text x="190.5" y="97.9">06</text>
<text x="159.5" y="127.2">04</text>
<text x="119.2" y="141.8">04</text>
<text x="139.4" y="141.8">04</text>
<text x="174.8" y="162.3">40</text>
<text x="182.2" y="162.3">40</text>
<text x="189.4" y="162.3">40</text>
</g>
<text font-size="1.2" fill="#00f" x="123.6" y="136.4">BLM-18G</text>
<g font-size=".9" fill="#00f">
<text x="36.7" y="26.4">04</text>
<text x="196.6" y="27.6" transform="rotate(90 196.6 27.6)">04</text>
<text x="182" y="38.6" transform="rotate(90 182 38.6)">04</text>
<text x="154.6" y="42.2" transform="rotate(90 154.6 42.2)">04</text>
<text x="145.5" y="56.9" transform="rotate(90 145.5 56.9)">04</text>
<text x="156.4" y="60.3" transform="rotate(90 156.4 60.3)">CW</text>
<text x="77.8" y="71.5" transform="rotate(90 77.8 71.5)">04</text>
<text x="33.9" y="84.3" transform="rotate(90 33.9 84.3)">04</text>
<text x="57.7" y="84.3" transform="rotate(90 57.7 84.3)">04</text>
<text x="200.3" y="95.3" transform="rotate(90 200.3 95.3)">04</text>
<text x="210.5" y="92.2">08</text>
<text x="182" y="102.6" transform="rotate(90 182 102.6)">04</text>
<text x="115.4" y="123.3">04</text>
<text x="150.2" y="121.5">04</text>
<text x="128.2" y="156.3">04</text>
<text x="128.2" y="167.2">04</text>
</g>
</svg>
